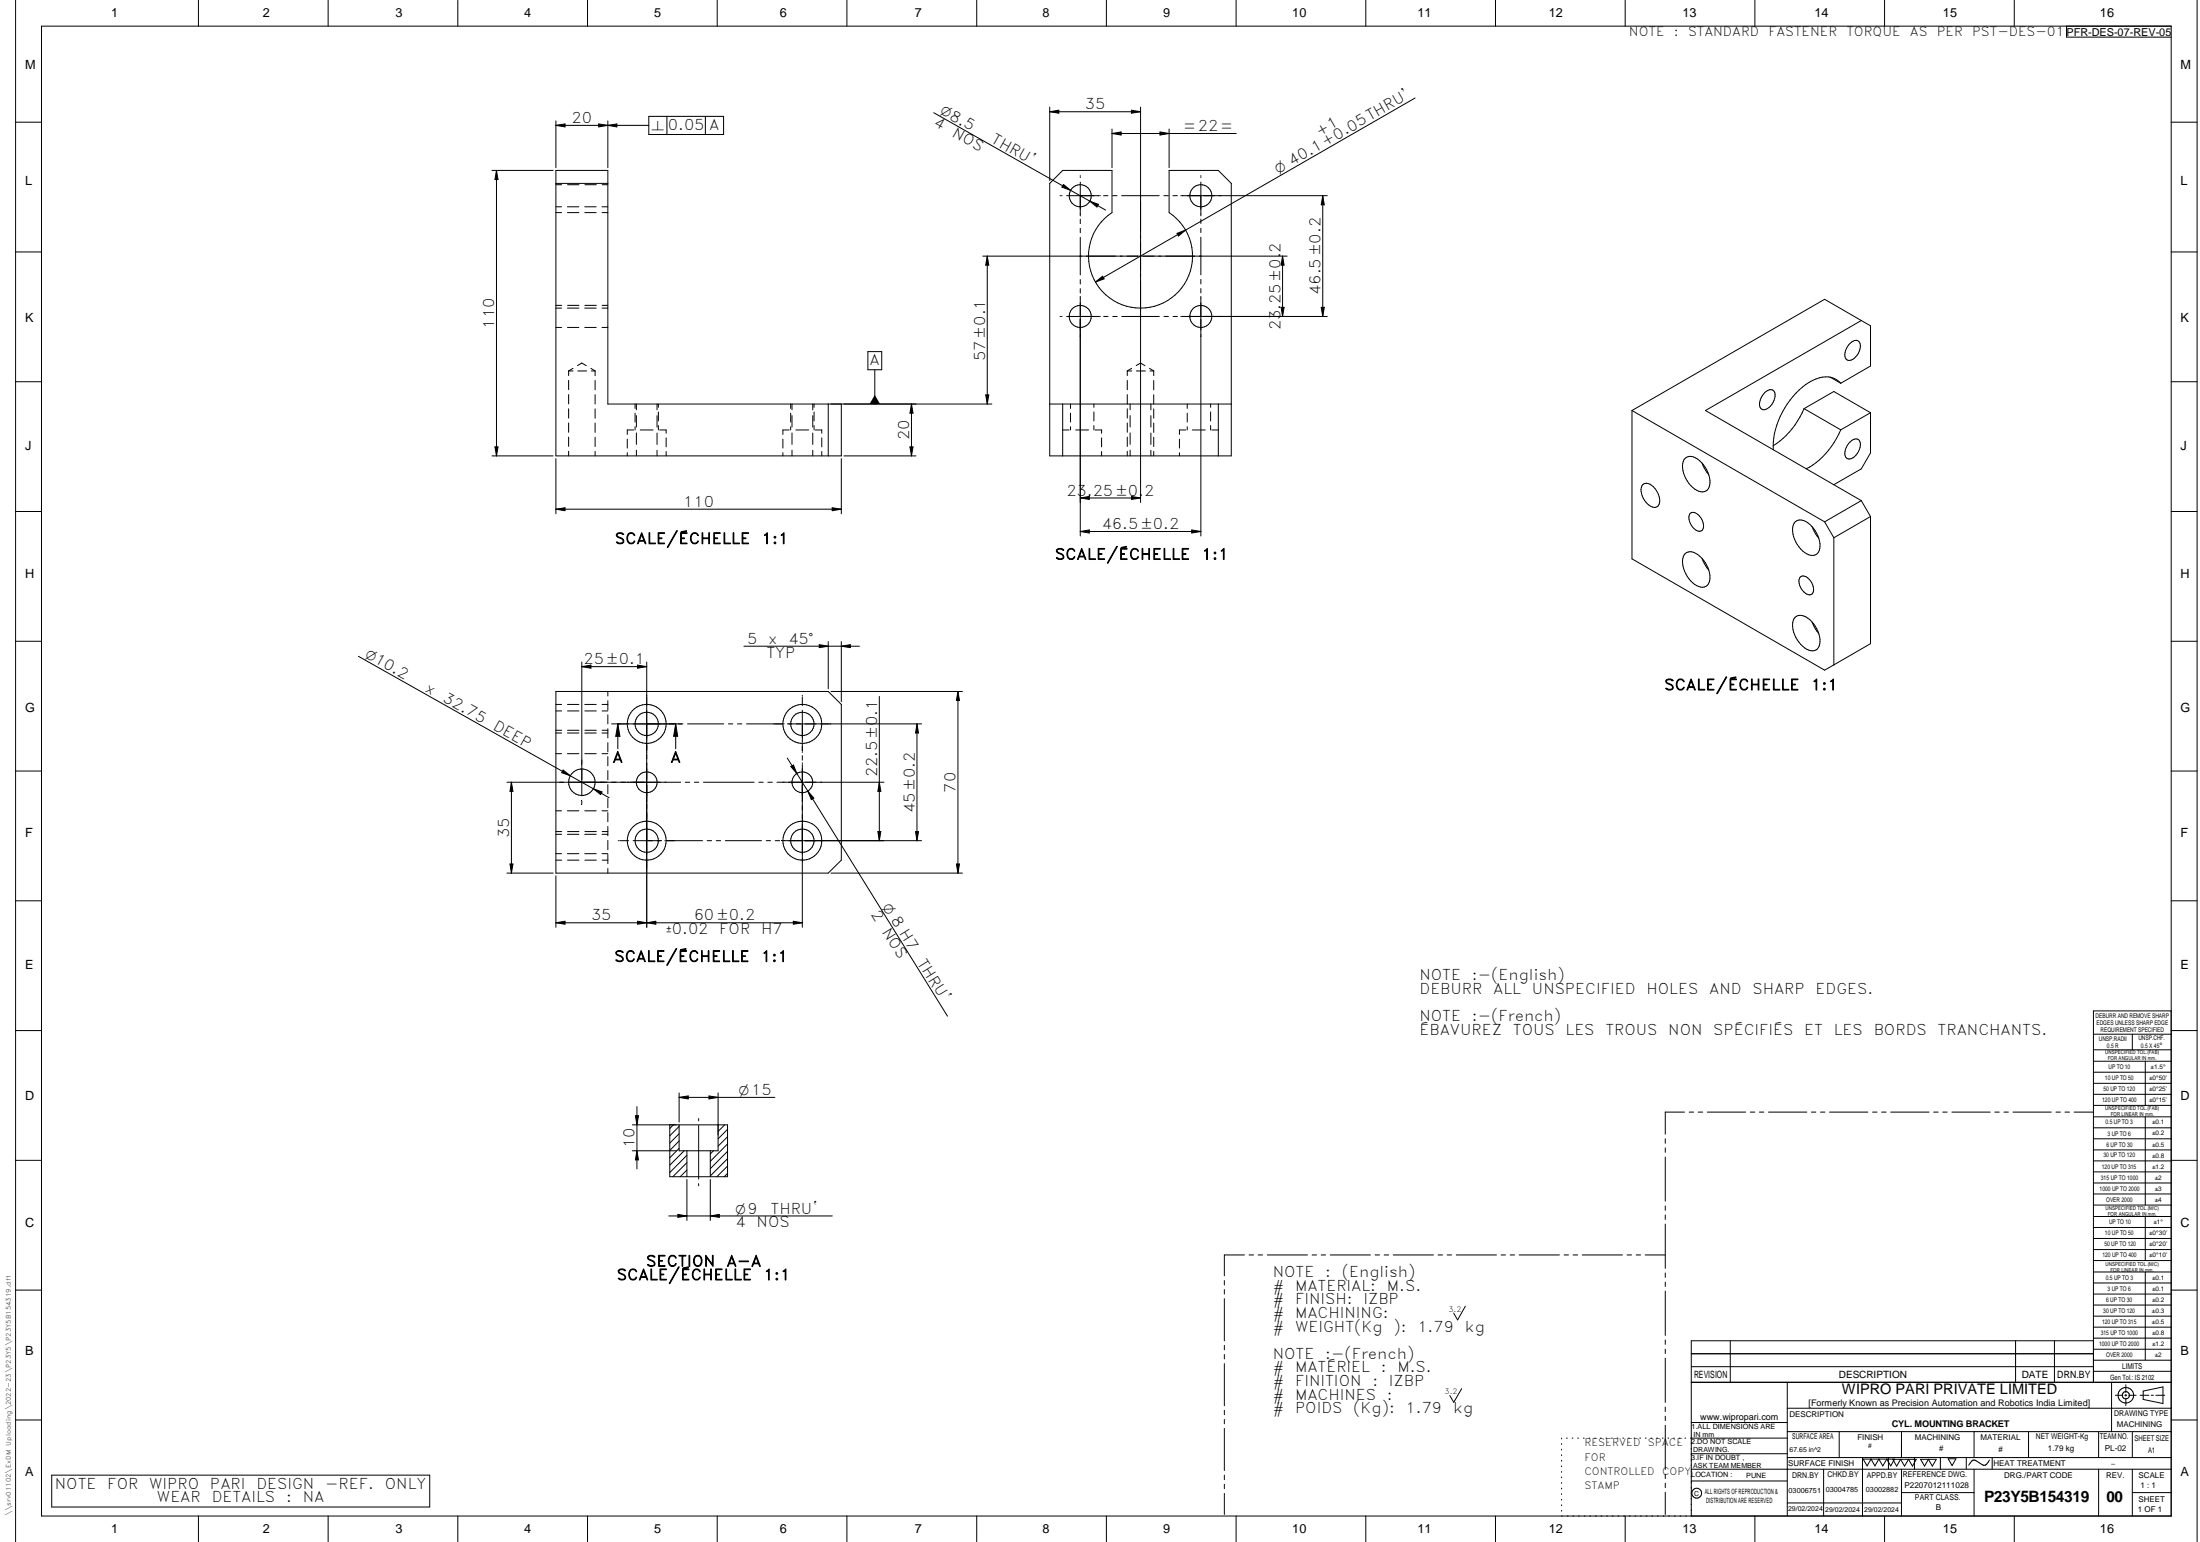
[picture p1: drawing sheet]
<svg xmlns="http://www.w3.org/2000/svg" width="848mm" height="594mm" viewBox="0 0 848 594" stroke-linecap="round" stroke-linejoin="round" font-family="sans-serif">
<g fill="none" stroke="#000" stroke-width=".39">
<path d="M6 .1v593.9M16 10.1h821v574h-821zM76.5 .1v10M126.5 .1v10M176.5 .1v10M226.5 .1v10M276.5 .1v10M326.5 .1v10M376.5 .1v10M426.5 .1v10M476.5 .1v10M526.5 .1v10"/>
<path d="M576.5 .1v10M626.5 .1v10M676.5 .1v10M726.5 .1v10M776.5 .1v10M796.6 10.1v4.2h40.4M847 .1v593.9M545.5 37.8l-88.5 50.8M6 47.1h10M214.3 46.6v18M214.3 48.3l3.5-.5v1.1zM214.3 48.3h35.8"/>
<path d="M230.8 47.8l3.5 .5-3.5 .6zM234.3 48.3l3.5-.5v1.1zM234.3 46.6v18M250.1 44.8h28.8v7h-28.8zM257.1 44.8v7M271.9 44.8v7M360 43.4l52.7 29.9M404.7 41.3v28.3M404.7 43.1h35M404.7 43.1l3.5-.6v1.1zM428.7 51.4l3.5-.6v1.2zM428.7 51.4h47.8"/>
<path d="M428.7 49.7v14.9M436.2 42.5l3.5 .6-3.5 .5zM439.7 41.3v152.3M447.2 50.8l3.5 .6-3.5 .6zM450.7 49.7v14.9M837 47.1h10M189.7 65.7h23.5M191.4 65.7v109.9M191.4 65.7l.6 3.5h-1.2zM214.3 71.2h2.2M214.3 79.7h2.2M214.3 70.7h20"/>
<path d="M218.7 79.7h4.4M218.8 71.2h4.4M225.4 79.7h4.4M225.5 71.2h4.4M232.1 79.7h2.2M232.1 71.2h2.2M404.7 70.7l5-5h19v16.2a20 20 0 0 0-4.1 29.9 20 20 0 0 0 30.2 0 20 20 0 0 0-4.1-29.9v-16.2h18.9l5 5v104.9h-69.9zM408.6 75.4h.3M409.2 75.4h.2M410 71.1l2.7 2.2-3.3-1.2zM411.2 75.4h12.4M412.7 73.3l13.5 7.6"/>
<path d="M416.4 70.1v12.6M416.4 67.6v.3M416.4 68.2v.2M420.1 77.5l3.4 1.2-.6 1.1zM423.9 75.4h.3M425.4 75.4h1.7M428.9 75.4h1.7M432.4 75.4h14.5M448.6 75.4h1.8M452.2 75.4h1.7M455.2 75.4h.2M462.9 70.1v12.5"/>
<path d="M462.9 67.6v.3M462.9 68.2v.2M509.9 75.4l.6 3.5h-1.2zM509.9 75.4v46.5M511.6 75.4h-55.9M6 97.1h10M214.3 81.9h2.2M218.7 81.9h4.4M225.4 81.9h4.4M232.1 81.9h2.2M378.8 98.7h117.4M380.6 98.7l.6 3.5h-1.2z"/>
<path d="M380.6 98.7v57M416.4 82.9v.3M416.4 84.5v1.6M416.4 88v1.7M416.4 91.4v14.5M453.7 89.9l3.3-1.3-2.7 2.3zM457 88.6l-34.7 20.1M462.9 82.9v.3M462.9 84.4v1.7M462.9 87.9v1.7M462.9 91.4v14.5M494.4 98.7v23.2"/>
<path d="M494.4 98.7l.6 3.5h-1.1zM837 97.1h10M214.3 117.6h2.2M214.3 118.7h2.2M218.7 118.7h4.4M218.8 117.6h4.4M225.4 118.7h4.4M225.5 117.6h4.4M232.1 118.7h2.2M232.1 117.6h2.2M416.4 114.2v.2M416.4 114.7v91.8"/>
<path d="M416.4 107.7v1.7M416.4 111.2v1.7M422.3 108.7l2.7-2.3 .6 1zM462.9 114.2v.2M462.9 107.7v1.7M462.9 111.2v1.7M462.9 114.7v91.8M493.9 118.4h1.1l-.6 3.5zM509.3 118.4h1.2l-.6 3.5zM214.3 126.2h2.2M218.7 126.2h4.4M225.4 126.2h4.4"/>
<path d="M232.1 126.2h2.2M334.6 135.5h5.3v7h-5.3zM408.6 121.9h.3M409.2 121.9h.2M411.2 121.9h12.5M423.9 121.9h.3M425.5 121.9h1.6M429 121.9h1.7M432.4 121.9h14.5M448.7 121.9h1.7M452.2 121.9h1.7M455.2 121.9h.2"/>
<path d="M511.6 121.9h-55.9M713.2 132.3l.6-.5a1.96 1.96 0 0 1 2.5-.5 1.96 1.96 0 0 1 .8 2.4 5.5 5.5 0 0 1-4.6 5.2 2.2 2.2 0 0 1-1.3-3l.9-2.3zM717.5 123.5l-60.1 34.7 60.1 34.7M717.5 123.5l-14.1-8.2-74.3 42.9M717.5 123.5l3.6 2v15.5l-11.5 6.7M6 147.1h10M219.2 142.9v1.8M219.2 146.6v3.6M219.2 152v3.6M219.2 157.5v3.6M219.2 142.9h1.7M220.9 141.9l-1.7 1"/>
<path d="M222.6 140.8l1.7-.9 1.7 1M222.7 142.9h3.4M227.8 141.9l1.6 1M228 142.9h1.4M229.4 142.9v1.8M229.4 146.6v3.6M229.4 152.1v3.6M229.4 157.5v3.6M244.8 155.7v1.7M244.8 159.2v3.4M245.3 155.7v2.2M253.3 155.7v2.2"/>
<path d="M253.8 155.7v1.2M253.8 158.7v3.5M304.8 155.7v1.7M304.8 159.2v3.4M305.3 155.7v2.2M313.3 155.7v2.2M313.8 155.7v1.2M313.8 158.7v3.5M319.3 155.7v19.9M324.3 155.7v19.9h-110v-109.9h20v90h148.1M337.2 142.5v13.2M351.4 155.7l.6 3.5h-1.2z"/>
<path d="M351.4 155.7v19.9M380 152.1h1.2l-.6 3.6zM404.7 155.7h69.9M409.7 155.7v19.9M412.7 155.7v1.7M412.7 159.2v3.4M421.7 155.7v1.2M421.7 158.7v3.5M434.6 142.9h1.7M434.6 142.9v1.8M434.6 146.6v3.6M434.6 152v3.6"/>
<path d="M434.6 157.5v3.6M435.7 155.7v2.2M436.2 141.9l-1.6 1M438 140.8l1.7-.9 1.7 1M438.1 142.9h3.4M443.1 141.9l1.7 1M443.3 142.9h1.5M443.7 155.7v2.2M444.8 142.9v1.8M444.8 146.6v3.6M444.8 152.1v3.6M444.8 157.5v3.6"/>
<path d="M457.7 155.7v1.7M457.7 159.2v3.4M466.7 155.7v1.2M466.7 158.7v3.5M469.6 155.7v19.9M629.1 158.2l74.3 42.8M629.1 158.2v57.1l74.3 42.9 3.5-2M680.3 151.3l.6-.6a1.98 1.98 0 0 1 2.5-.4 1.98 1.98 0 0 1 .9 2.4 5.6 5.6 0 0 1-4.7 5.2 2.48 2.48 0 0 1-1-3.8zM695.5 157.4a31.1 31.1 0 0 1-11.9 14.3M695.5 157.4l11.4-6.6 14.2 8.2M695.5 157.4l14.1 8.2M705.5 145.3l4.1 2.4"/>
<path d="M709.6 147.7a8.5 8.5 0 0 0-10.8-1.1 30.7 30.7 0 0 0-15.2 26.7M721.1 159l-11.5 6.6M721.1 159v15.5l-3.6 6.1-10.6 6.1M837 147.1h10M189.7 175.6h23.5M190.8 172.2h1.2l-.6 3.4zM214.3 176.7v21.3M219.2 162.9v3.6M219.2 168.4v3.6M219.2 173.9v1.7M229.4 163v3.6M229.4 168.4v3.6"/>
<path d="M229.4 173.9v1.7M241.8 169.2v3.4M241.8 174.4v1.2M244.3 165.7h-2.5v1.7M244.8 164.4v1.3M245.3 160.1v4.4M245.3 166.8v4.4M245.3 173.4v2.2M246.8 165.7h5M253.3 160.1v4.4M253.3 166.8v4.4M253.3 173.5v2.1"/>
<path d="M253.8 164v1.7M254.3 165.7h2.5v1.2M256.8 168.7v3.5M256.8 173.9v1.7M301.8 169.2v3.4M301.8 174.4v1.2M304.2 165.7h-2.4v1.7M304.8 164.4v1.3M305.3 160.1v4.4M305.3 166.8v4.4M305.3 173.4v2.2M306.8 165.7h4.9"/>
<path d="M313.3 160.1v4.4M313.3 166.8v4.4M313.3 173.5v2.1M313.8 164v1.7M314.3 165.7h2.5v1.2M316.8 168.7v3.5M316.8 173.9v1.7M324.3 176.7v21.3M325.3 175.6h27.8M350.8 172.2h1.2l-.6 3.4zM409.7 165.7h2.4M412.7 164.4v1.3"/>
<path d="M414.7 165.7h4.9M421.7 164v1.7M422.1 165.7h2.5v1.2M424.6 168.7v3.5M424.6 173.9v1.7M434.6 162.9v3.6M434.6 168.4v3.6M434.6 173.9v1.7M435.7 160.1v4.4M435.7 166.8v4.4M435.7 173.4v2.2M443.7 160.1v4.4"/>
<path d="M443.7 166.8v4.4M443.7 173.5v2.1M444.8 163v3.6M444.8 168.4v3.6M444.8 173.9v1.7M454.7 169.2v3.4M454.7 174.4v1.2M457.1 165.7h-2.4v1.7M457.7 164.4v1.3M459.7 165.7h4.9M466.7 164v1.7M467.1 165.7h2.5"/>
<path d="M649.6 176.6a4.2 4.2 0 0 1 5.6 .9 9.9 9.9 0 0 1 3.4 10.8 3.5 3.5 0 0 1-5.3 .1 10.8 10.8 0 0 1-4.4-10.6zM656.2 178.5l1.3 2.7 1.2 1.6M709.6 165.6a29.6 29.6 0 0 1-13.3 15M713.2 170.3l.6-.5a1.96 1.96 0 0 1 2.5-.5 1.96 1.96 0 0 1 .8 2.4 5.5 5.5 0 0 1-4.6 5.1 2.52 2.52 0 0 1-1.1-3.7l.7-1.5zM6 197.1h10M214.3 196.2l3.5-.6v1.2zM214.3 196.2h110M320.8 195.6l3.5 .6-3.5 .6zM416.4 191.9h23.3M416.4 191.9l3.5-.6v1.1zM436.2 191.3l3.5 .6-3.5 .5zM633.2 186.8a3.3 3.3 0 0 1 4.8 1.4 6.1 6.1 0 0 1 1.2 6.7 2.79 2.79 0 0 1-4.2-.8 6.3 6.3 0 0 1-1.8-7.3z"/>
<path d="M651.5 197.9a2.81 2.81 0 0 1 4.1 1.5 4.2 4.2 0 0 1 .5 5 3.2 3.2 0 0 1-4.1-2l-.7-1.5-.3-1.4zM717.5 192.9l3.6 6.1M717.5 192.9l-14.1 8.1M721.1 199v49l-14.2 8.2M721.1 199l-14.2 8.2M837 197.1h10M416.4 204.8h46.5M416.4 204.8l3.5-.6v1.2zM459.4 204.2l3.5 .6-3.5 .6zM649.6 213.3a4.1 4.1 0 0 1 5.6 1 9.8 9.8 0 0 1 3.4 10.7 3.4 3.4 0 0 1-5.3 .2 10.8 10.8 0 0 1-4.4-10.7zM656.2 215.2l1.3 2.7 1.2 1.6M692 201a4.2 4.2 0 0 1 5.7 1.1 9.9 9.9 0 0 1 3.3 10.6 3.5 3.5 0 0 1-5.3 .2 10.8 10.8 0 0 1-4.4-10.6z"/>
<path d="M698.6 202.9l1.3 2.8 1.2 1.6M703.4 201l3.5 6.2M706.9 207.2v49M692 237.8a4.2 4.2 0 0 1 5.7 1 10 10 0 0 1 3.3 10.7 3.5 3.5 0 0 1-5.3 .1 10.8 10.8 0 0 1-4.4-10.6zM693.9 222.4a2.83 2.83 0 0 1 4.1 1.5 4.2 4.2 0 0 1 .5 5 3.2 3.2 0 0 1-4.1-2l-.7-1.5-.2-1.4zM698.6 239.7l.8 1.9 1.7 2.4M6 247.1h10M138.2 252.9l81.6 46M224.3 256.8l3.5-.6v1.2zM224.3 256.8h25M224.3 255.1v51.5M245.8 256.2l3.5 .6-3.5 .6z"/>
<path d="M249.3 255.1v102.2M286.8 249h44.5M315.8 248.4l3.5 .6-3.5 .5zM319.3 247.2v18.1M324.3 247.2v23.1M324.3 249l3.5-.6v1.1zM837 247.1h10M214.3 273.9h2.2M214.3 266.4h105l5 5v60l-5 5h-105zM214.3 271.4h2.2M218.7 271.4h4.4M218.8 273.9h4.4"/>
<path d="M225.4 271.4h4.4M225.5 273.9h4.4M232.1 271.4h2.2M232.1 273.9h2.2M234.3 266.4v1.7M234.3 270v3.5M234.3 275.4v3.5M238.2 278.9v9.6M238.2 278.9l.8 4.8h-1.6zM260.5 278.9v9.6M260.5 278.9l.7 4.8h-1.5zM263.3 278.9h-27.5"/>
<path d="M265 278.9h14M280.8 278.9h1.7M284.3 278.9h1.7M287.8 278.9h14M302.2 278.9h.1M303.5 278.9h51.8M309.3 267.9v.2M309.3 268.5v2.9M309.3 271.7v.2M309.3 273.6v12.4M320.3 266.4h50.7M339 268.3v55.6"/>
<path d="M353.5 278.9l.6 3.5h-1.2zM353.5 278.9v45M369.3 266.4l.6 3.5h-1.2zM369.3 266.4v70M6 297.1h10M214.3 281.3h2.2M214.3 290.4h2.2M214.3 282.4h2.2M217.1 296.7l2.7 2.2-3.3-1.2zM218.7 290.4h4.4M218.7 282.4h4.4M218.8 281.3h4.4"/>
<path d="M219.8 298.9l15 8.4M225.4 290.4h4.4M225.4 282.4h4.4M225.5 281.3h4.4M232.1 290.4h2.2M232.1 282.4h2.2M232.1 281.3h2.2M234.3 280.8v3.5M234.3 286.1v3.6M234.3 291.5v3.6M234.3 296.9v3.5M303.5 292.1l61.8 99.4"/>
<path d="M304.8 295.3l1.1-.6 1.3 3.3zM309.3 286.4v2.9M309.3 289.7v.2M309.3 293.9v.1M309.3 294.3v.1M309.3 291.1v1.8M309.3 294.6v62.7M837 297.1h10M197.1 301.4v35M197.1 301.4l.6 3.5h-1.1zM214.3 312.4h2.2M218.7 312.4h4.4"/>
<path d="M224.3 308.6v1.1M225.4 312.4h4.4M228.7 303.9l3.4 1.2-.6 1zM232.1 312.4h2.2M234.3 302.3v3.5M234.3 307.7v3.5M234.3 313.1v3.5M234.3 318.4v3.6M262.4 301.4h-67M264.2 301.4h1.7M267.7 301.4h1.7M271.2 301.4h19.5"/>
<path d="M292.5 301.4h1.7M296 301.4h1.7M299.5 301.4h41.2M311.4 304.8l2.3 2.7-.9 .6zM339 301.4l.6 3.5h-1.2zM195.4 336.4h17.8M196.6 332.9h1.1l-.6 3.5zM214.3 331.4h2.2M214.3 320.4h2.2M214.3 337.4v19.9M214.3 321.4h2.2M214.3 328.9h2.2"/>
<path d="M218.7 321.4h4.4M218.7 328.9h4.4M218.8 331.4h4.4M218.8 320.4h4.4M225.4 321.4h4.4M225.4 328.9h4.4M225.5 331.4h4.4M225.5 320.4h4.4M232.1 321.4h2.2M232.1 328.9h2.2M232.1 331.4h2.2M232.1 320.4h2.2"/>
<path d="M234.3 323.8v3.6M234.3 329.2v3.5M234.3 334.6v1.8M238.3 323.9h.2M238.9 323.9h2.9M241.8 323.9a7.5 7.5 0 0 0 7.5 7.5 7.5 7.5 0 0 0 7.5-7.5M241.8 323.9a7.5 7.5 0 0 1 7.5-7.5 7.5 7.5 0 0 1 7.5 7.5M242.1 323.9h.2M244.1 323.9h11M256.3 323.9h.2M256.8 323.9h14M272.6 323.9h1.7"/>
<path d="M276.1 323.9h1.7M279.6 323.9h13.9M295.4 323.9h1.7M298.8 323.9h1.8M301.5 323.9h.7M320.3 336.4h50.7M338.4 320.4h1.2l-.6 3.5zM352.9 320.4h1.2l-.6 3.5zM355.3 323.9h-53M368.7 332.9h1.2l-.6 3.5zM6 347h10M214.3 355.5l3.5-.6v1.2z"/>
<path d="M214.3 355.5h95M245.8 354.9l3.5 .6-3.5 .6zM249.3 355.5l3.5-.6v1.2zM305.8 354.9l3.5 .6-3.5 .6zM837 347h10M6 397h10M807 398.4h30M822 398.4v6.1M837 397h10M837 389.5h-30v143.1M807 404.5h30M807 408.9h30"/>
<path d="M807 413.1h30M807 417.4h30M827 408.9v17M243.8 433.4h36.7v19.9h-22.3v-19.9M244.9 429.9h1.2l-.6 3.5zM245.5 426.3v24M259.6 433.4l-1.4 1.4M261.8 436.8l-3.6 3.6M261.8 439.6l-3.6 3.6M261.8 434l-3.6 3.6M261.8 422.8l3.5-.6v1.2zM261.8 421v11.3"/>
<path d="M261.8 422.8h36.9M269.3 431v.8M269.3 433.6v20.6M273.3 422.2l3.5 .6-3.5 .6zM276.8 421v22.4h-15v-10M279.4 433.4l-2.6 2.5M280.5 435.1l-3.7 3.6M280.5 437.9l-3.7 3.7M641.9 438.7v1.8M649.4 428.5h-7.5v8.5M651.2 428.5h1.7M654.6 428.5h1.8"/>
<path d="M658.2 428.5h14.7M674.7 428.5h1.7M678.2 428.5h1.7M681.7 428.5h14.8M698.3 428.5h1.7M701.8 428.5h1.7M705.3 428.5h14.7M721.9 428.5h1.7M725.3 428.5h1.8M728.9 428.5h14.7M745.4 428.5h1.7M748.9 428.5h1.7"/>
<path d="M752.4 428.5h14.8M769 428.5h1.7M772.5 428.5h1.7M776 428.5h14.7M792.6 428.5h1.7M796 428.5h1.8M799.5 428.5h7.4M807 421.6h30M807 425.9h30M807 430.3h30M807 434.5h30M807 438.7h30"/>
<path d="M827 430.3v34M6 447h10M243.8 443.4h17M245.5 443.4l.6 3.5h-1.2zM261.8 442.4l-3.6 3.7M263.7 443.4l-5.5 5.5M264.8 450.8l-2.6 2.5M264.8 447.9l-5.4 5.4M264.8 445.1l-6.6 6.6M264.8 443.4v9.9M264.8 454.4v15.8M269.3 456v.9"/>
<path d="M273.8 443.4v9.9M273.8 454.4v15.8M275 443.4l-1.2 1.2M280.5 452.1l-1.3 1.2M280.5 440.7l-6.7 6.7M280.5 443.6l-6.7 6.7M280.5 446.4l-6.7 6.7M280.5 449.2l-4.1 4.1M641.9 442.3v1.6M641.9 445.8v17M807 443h30M807 447.3h30"/>
<path d="M807 451.5h30M807 455.8h30M807 460h30M837 447h10M257.8 468.5h63M261.3 467.9l3.5 .6-3.5 .5zM273.8 468.5l3.5-.6v1.1zM641.9 464.6v1.7M641.9 468.1v1.7M641.9 471.6v17.1M807 464.3h30M807 468.7h30"/>
<path d="M807 472.9h30M807 477.1h30M827 468.7v16.9M6 497h10M472 493.4v1.6M472 496.8v1.8M479.7 483.5h-7.7v8M481.5 483.5h1.7M485 483.5h1.7M488.5 483.5h15.5M505.8 483.5h1.7M509.3 483.5h1.7"/>
<path d="M512.8 483.5h15.5M530.1 483.5h1.7M533.6 483.5h1.7M537.1 483.5h15.5M554.4 483.5h1.7M557.9 483.5h1.7M561.4 483.5h15.5M578.7 483.5h1.6M582.2 483.5h1.7M585.6 483.5h15.5M603 483.5h1.6M606.4 483.5h1.8"/>
<path d="M609.9 483.5h15.5M627.2 483.5h1.7M630.7 483.5h1.7M634.2 483.5h7.7M641.9 490.4v1.7M641.9 493.9v1.7M641.9 497.4v17.1M807 481.4h30M807 485.6h30M807 490.1h30M807 494.3h30M807 498.6h30"/>
<path d="M827 490.1v33.9M837 497h10M472 500.3v16.3M472 518.3v1.8M564.9 503.2l-3 5.3-1.5-2.6M641.9 516.3v1.6M641.9 519.8v1.7M667 516.6v16M777 516.6v16M792 516.6v16M807 502.8h30M807 507.1h30"/>
<path d="M807 511.3h30M807 515.5h30M807 519.8h30M807 516.6h-155v67.5M472 521.8v1.7M472 525.4v16.2M563.5 535l-3.1 5.3-1.5-2.7M641.9 523.2v17.1M652 532.6h185M652 521.5h155M652 526.5h155M689 532.6v51.5"/>
<path d="M807 524h30M807 528.3h30M814 532.6v19M815.5 537.5h2.8M819.1 537.5h.7M819.5 533.5v2.9M819.5 537.2v.7M819.5 538.7v2.8M820.6 537.5h2.9M825 537.5h3.4M826.2 535.9l7.6-1.6v6.4l-7.6-1.5zM829.3 537.5h.8"/>
<path d="M831 537.5h3.5M6 547.1h10M472 543.3v1.7M472 546.9v1.7M472 550.3v16.2M602 554.1v.3M602 556.2v.3M602 558.3v.3M603.8 554.1h.4M606 554.1h.3M608.2 554.1h.3M610.4 554.1h.3"/>
<path d="M612.6 554.1h.3M614.7 554.1h.3M616.9 554.1h.3M619.1 554.1h.3M621.2 554.1h.3M623.4 554.1h.3M625.6 554.1h.3M627.8 554.1h.3M629.9 554.1h.4M632.1 554.1h.3M634.3 554.1h.3M636.5 554.1h.3"/>
<path d="M638.6 554.1h.3M640.8 554.1h.3M641.9 542.1v1.7M641.9 545.6v1.7M641.9 549.1v17M643 554.1h.3M645.2 554.1h.3M647.3 554.1h.4M649.5 554.1h.3M652 548h37M689 554.1h-37.3M689 551.6h148"/>
<path d="M709 551.6v10M733 551.6v10M761 551.6v10M782 551.6v10M809 551.6v10M822 551.6v10M837 547.1h10M837 542.5h-148M19.9 568.3h145.8v12.3h-145.8zM472 568.3v1.8M472 571.8v1.7M472 575.4v8.1"/>
<path d="M602 560.5v.3M602 562.6v.3M602 564.8v.3M602 566.9v.3M602 569v.3M602 571.2v.3M602 573.3v.4M602 575.5v.3M602 577.6v.3M602 579.8v.3M641.9 567.9v1.7M641.9 571.4v1.8"/>
<path d="M641.9 574.9v8.6M652 570.6h37M652 566h185M652 560.1h37M689 579h44M689 561.6h148M703 566v18.1M718 561.6v22.5M718.2 562.1h12.1l-1.4 2.7-1.6-2.7-1.5 2.7-1.5-2.7-1.5 2.7-1.5-2.7-1.5 2.7zM728 561.6v4.4M729.7 562.2h9l-1.5 2.7-1.5-2.7-1.5 2.7-1.5-2.7-1.6 2.7zM733 575.1h28"/>
<path d="M733 566v18.1M738 561.6v4.4M740.4 562.2h6l-1.5 2.7-1.5-2.7-1.5 2.7zM748 561.6v4.4M751 562h3l-1.5 2.6zM758 561.6v4.4M761 566v18.1M766.9 562.5l-1 1.5a1.2 1.2 0 0 1-1.8 .3l-1.2-.8a2.12 2.12 0 0 0-2.5-.8l-1.5 1.8M768 561.6v4.4M809 566v18.1M822 566v18.1M822 575.1h15"/>
<path d="M76.5 584.1v9.9M126.5 584.1v9.9M176.5 584.1v9.9M226.5 584.1v9.9M276.5 584.1v9.9M326.5 584.1v9.9M376.5 584.1v9.9M426.5 584.1v9.9M476.5 584.1v9.9M526.5 584.1v9.9M576.5 584.1v9.9M602 581.9v.3"/>
<path d="M626.5 584.1v9.9M676.5 584.1v9.9M726.5 584.1v9.9M776.5 584.1v9.9"/>
<circle cx="416.4" cy="75.4" r="4.3"/>
<circle cx="462.9" cy="75.4" r="4.3"/>
<circle cx="416.4" cy="121.9" r="4.2"/>
<circle cx="462.9" cy="121.9" r="4.3"/>
<circle cx="249.3" cy="278.9" r="4.5"/>
<circle cx="249.3" cy="278.9" r="7.5"/>
<circle cx="309.3" cy="278.9" r="7.5"/>
<circle cx="309.3" cy="278.9" r="4.5"/>
<circle cx="224.3" cy="301.4" r="5.1"/>
<circle cx="249.3" cy="301.4" r="4"/>
<circle cx="309.3" cy="301.4" r="4"/>
<circle cx="249.3" cy="323.9" r="4.5"/>
<circle cx="309.3" cy="323.9" r="7.5"/>
<circle cx="309.3" cy="323.9" r="4.5"/>
<circle cx="819.5" cy="537.5" r="1.38"/>
<circle cx="819.5" cy="537.5" r="3"/>
<circle cx="654.1" cy="575.3" r="1.9"/>
</g>
<g fill="#000">
<path d="M214.3 48.3l3.5-.5v1.1zM230.8 47.8l3.5 .5-3.5 .6zM234.3 48.3l3.5-.5v1.1zM404.7 43.1l3.5-.6v1.1zM428.7 51.4l3.5-.6v1.2zM436.2 42.5l3.5 .6-3.5 .5zM447.2 50.8l3.5 .6-3.5 .6zM191.4 65.7l.6 3.5h-1.2zM410 71.1l2.7 2.2-3.3-1.2zM420.1 77.5l3.4 1.2-.6 1.1zM509.9 75.4l.6 3.5h-1.2zM453.7 89.9l3.3-1.3-2.7 2.3z"/>
<path d="M380.6 98.7l.6 3.5h-1.2zM422.3 108.7l2.7-2.3 .6 1zM493.9 118.4h1.1l-.6 3.5zM494.4 98.7l.6 3.5h-1.1zM509.3 118.4h1.2l-.6 3.5zM337.2 152.1l2.1 3.6h-4.1zM351.4 155.7l.6 3.5h-1.2zM380 152.1h1.2l-.6 3.6zM190.8 172.2h1.2l-.6 3.4zM350.8 172.2h1.2l-.6 3.4zM214.3 196.2l3.5-.6v1.2zM320.8 195.6l3.5 .6-3.5 .6z"/>
<path d="M416.4 191.9l3.5-.6v1.1zM436.2 191.3l3.5 .6-3.5 .5zM416.4 204.8l3.5-.6v1.2zM459.4 204.2l3.5 .6-3.5 .6zM224.3 256.8l3.5-.6v1.2zM245.8 256.2l3.5 .6-3.5 .6zM315.8 248.4l3.5 .6-3.5 .5zM324.3 249l3.5-.6v1.1zM369.3 266.4l.6 3.5h-1.2zM217.1 296.7l2.7 2.2-3.3-1.2zM238.2 278.9l.8 4.8h-1.6zM260.5 278.9l.7 4.8h-1.5z"/>
<path d="M304.8 295.3l1.1-.6 1.3 3.3zM353.5 278.9l.6 3.5h-1.2zM197.1 301.4l.6 3.5h-1.1zM228.7 303.9l3.4 1.2-.6 1zM311.4 304.8l2.3 2.7-.9 .6zM339 301.4l.6 3.5h-1.2zM196.6 332.9h1.1l-.6 3.5zM338.4 320.4h1.2l-.6 3.5zM352.9 320.4h1.2l-.6 3.5zM368.7 332.9h1.2l-.6 3.5zM214.3 355.5l3.5-.6v1.2zM245.8 354.9l3.5 .6-3.5 .6z"/>
<path d="M249.3 355.5l3.5-.6v1.2zM305.8 354.9l3.5 .6-3.5 .6zM244.9 429.9h1.2l-.6 3.5zM261.8 422.8l3.5-.6v1.2zM273.3 422.2l3.5 .6-3.5 .6zM245.5 443.4l.6 3.5h-1.2zM261.3 467.9l3.5 .6-3.5 .5zM273.8 468.5l3.5-.6v1.1z"/>
</g>
<text font-size="6" x="764.8" y="578.7">P23Y5B154319</text>
<text font-size="5.9" x="812" y="578.7">00</text>
<g font-size="5.7">
<text x="220.3" y="47.5">20</text>
<text x="418.2" y="42.2">35</text>
<text x="257.5" y="50.1">0.05 A</text>
<text x="359.6" y="48.3" transform="rotate(29 359.6 48.3)">4</text>
<text x="366.7" y="52.3" transform="rotate(29 366.7 52.3)">NOS</text>
<text x="456.1" y="50.5">=22=</text>
<text x="508.6" y="52.7" transform="rotate(-30 508.6 52.7)">+1</text>
<text x="381.8" y="54.8" transform="rotate(29 381.8 54.8)">THRU`</text>
<text x="509" y="113.6" transform="rotate(-90 509 113.6)">46.5±0.2</text>
<text x="190.5" y="126.6" transform="rotate(-90 190.5 126.6)">110</text>
<text x="493.6" y="127.3" transform="rotate(-90 493.6 127.3)">23.25±0.2</text>
<text x="335.2" y="140.7">A</text>
<text x="379.7" y="139" transform="rotate(-90 379.7 139)">57±0.1</text>
<text x="350.5" y="169.6" transform="rotate(-90 350.5 169.6)">20</text>
<text x="411.1" y="191">23.25±0.2</text>
<text x="263.4" y="195.3">110</text>
<text x="424.7" y="203.9">46.5±0.2</text>
<text x="237" y="209.5">SCALE/ÉCHELLE</text>
<text x="293.6" y="209.5">1:1</text>
<text x="406.7" y="215.6">SCALE/ÉCHELLE</text>
<text x="463.2" y="215.6">1:1</text>
<text x="288" y="248.1">5</text>
<text x="296.1" y="248.1">x</text>
<text x="303.9" y="248.1">45°</text>
<text x="224.9" y="255.9">25±0.1</text>
<text x="295.4" y="253.3">TYP</text>
<text x="163.5" y="266.1" transform="rotate(29 163.5 266.1)">x</text>
<text x="170.3" y="269.9" transform="rotate(29 170.3 269.9)">32.75</text>
<text x="641.6" y="265.9">SCALE/ÉCHELLE</text>
<text x="698.1" y="265.9">1:1</text>
<text x="189.7" y="280.8" transform="rotate(29 189.7 280.8)">DEEP</text>
<text x="236.1" y="293.8">A</text>
<text x="258.4" y="293.8">A</text>
<text x="338.1" y="299.5" transform="rotate(-90 338.1 299.5)">22.5±0.1</text>
<text x="368.4" y="305.4" transform="rotate(-90 368.4 305.4)">70</text>
<text x="352.6" y="313.3" transform="rotate(-90 352.6 313.3)">45±0.2</text>
<text x="196.3" y="322.8" transform="rotate(-90 196.3 322.8)">35</text>
<text x="335.6" y="352" transform="rotate(58 335.6 352)">2</text>
<text x="227.8" y="354.6">35</text>
<text x="267.4" y="354.6">60±0.2</text>
<text x="277.3" y="359.9">FOR</text>
<text x="293.4" y="359.9">H7</text>
<text x="339.9" y="358.9" transform="rotate(58 339.9 358.9)">NOS</text>
<text x="236.8" y="370.5">SCALE/ÉCHELLE</text>
<text x="293.3" y="370.5">1:1</text>
<text x="353.4" y="370.8" transform="rotate(58 353.4 370.8)">THRU`</text>
<text x="547.2" y="377.7">NOTE</text>
<text x="567.4" y="377.7">:-(English)</text>
<text x="547.2" y="382.9">DEBURR</text>
<text x="575.6" y="382.9">ALL</text>
<text x="590.5" y="382.9">UNSPECIFIED</text>
<text x="634.7" y="382.9">HOLES</text>
<text x="658.8" y="382.9">AND</text>
<text x="675.5" y="382.9">SHARP</text>
<text x="699.9" y="382.9">EDGES.</text>
<text x="547.2" y="393.4">NOTE</text>
<text x="567.4" y="393.4">:-(French)</text>
<text x="547.2" y="398.7">ÉBAVUREZ</text>
<text x="583.2" y="398.7">TOUS</text>
<text x="603.5" y="398.7">LES</text>
<text x="618.9" y="398.7">TROUS</text>
<text x="643.1" y="398.7">NON</text>
<text x="660.5" y="398.7">SPÉCIFIÉS</text>
<text x="695.5" y="398.7">ET</text>
<text x="706.9" y="398.7">LES</text>
<text x="722.3" y="398.7">BORDS</text>
<text x="746.9" y="398.7">TRANCHANTS.</text>
<text x="244.6" y="442.3" transform="rotate(-90 244.6 442.3)">10</text>
<text x="297.1" y="467.6">THRU`</text>
<text x="283.5" y="472.8">4</text>
<text x="291.7" y="472.8">NOS</text>
<text x="249" y="487.9">SECTION</text>
<text x="280.1" y="487.9">A-A</text>
<text x="490.6" y="492">NOTE</text>
<text x="510.8" y="492">:</text>
<text x="517.3" y="492">(English)</text>
<text x="237.7" y="493.1">SCALE/ÉCHELLE</text>
<text x="294.3" y="493.1">1:1</text>
<text x="490.6" y="497.2">#</text>
<text x="499.2" y="497.2">MATERIAL:</text>
<text x="534.7" y="497.2">M.S.</text>
<text x="490.6" y="502.5">#</text>
<text x="499.2" y="502.5">FINISH:</text>
<text x="525.6" y="502.5">IZBP</text>
<text x="490.6" y="507.7">#</text>
<text x="499.2" y="507.7">MACHINING:</text>
<text x="490.6" y="513">#</text>
<text x="499.2" y="513">WEIGHT(Kg</text>
<text x="537.2" y="513">):</text>
<text x="546.4" y="513">1.79</text>
<text x="564.7" y="513">kg</text>
<text x="490.6" y="523.5">NOTE</text>
<text x="510.8" y="523.5">:-(French)</text>
<text x="490.6" y="528.7">#</text>
<text x="490.6" y="534">#</text>
<text x="499.2" y="534">FINITION</text>
<text x="499.2" y="528.7">MATÉRIEL</text>
<text x="529" y="534">:</text>
<text x="532.3" y="528.7">:</text>
<text x="535.4" y="534">IZBP</text>
<text x="538.7" y="528.7">M.S.</text>
<text x="490.6" y="539.2">#</text>
<text x="499.2" y="539.2">MACHINES</text>
<text x="534.7" y="539.2">:</text>
<text x="490.6" y="544.5">#</text>
<text x="499.2" y="544.5">POIDS</text>
<text x="521.7" y="544.5">(Kg):</text>
<text x="541.9" y="544.5">1.79</text>
<text x="560.1" y="544.5">kg</text>
<text x="21.2" y="573.6">NOTE</text>
<text x="41.3" y="573.6">FOR</text>
<text x="57.5" y="573.6">WIPRO</text>
<text x="80.9" y="573.6">PARI</text>
<text x="98.8" y="573.6">DESIGN</text>
<text x="125.4" y="573.6">-REF.</text>
<text x="148.4" y="573.6">ONLY</text>
<text x="60.5" y="578.8">WEAR</text>
<text x="81.6" y="578.8">DETAILS</text>
<text x="110.3" y="578.8">:</text>
<text x="116.7" y="578.8">NA</text>
</g>
<text font-size="5.6" x="710" y="537.1">WIPRO PARI PRIVATE LIMITED</text>
<g font-size="5.4">
<text x="362.2" y="43.7" transform="rotate(29 362.2 43.7)">O8.5</text>
<text x="251.2" y="50.1">n</text>
<text x="492.8" y="67.1" transform="rotate(-30 492.8 67.1)">O 40.1+0.05THRU'</text>
<text x="140.5" y="253.2" transform="rotate(29 140.5 253.2)">O10.2</text>
<text x="340.1" y="349.2" transform="rotate(58 340.1 349.2)">O 8 H7</text>
<text x="256.8" y="359.9">u0.02</text>
<text x="284.9" y="421.9">O15</text>
<text x="283.5" y="467.6">O9</text>
</g>
<g font-size="4.9">
<text x="42.9" y="6.6">1</text>
<text x="101.3" y="6.7">2</text>
<text x="152.5" y="6.7">3</text>
<text x="202.1" y="6.7">4</text>
<text x="252.1" y="6.7">5</text>
<text x="300.6" y="6.7">6</text>
<text x="352.6" y="6.7">7</text>
<text x="401.9" y="6.7">8</text>
<text x="448.4" y="6.7">9</text>
<text x="498.1" y="6.7">10</text>
<text x="546.4" y="6.7">11</text>
<text x="597" y="6.7">12</text>
<text x="648.5" y="6.6">13</text>
<text x="699.4" y="6.6">14</text>
<text x="749" y="6.7">15</text>
<text x="809.5" y="6.6">16</text>
<text x="627.9" y="14.1">NOTE</text>
<text x="645.2" y="14.1">:</text>
<text x="650.7" y="14.1">STANDARD</text>
<text x="681.7" y="14.1">FASTENER</text>
<text x="711.8" y="14.1">TORQUE</text>
<text x="736.3" y="14.1">AS</text>
<text x="746.6" y="14.1">PER</text>
<text x="760.3" y="14.1">PST-DES-01</text>
<text x="9.7" y="26.7">M</text>
<text x="840.6" y="26.7">M</text>
<text x="9.7" y="71.4">L</text>
<text x="840.6" y="71.4">L</text>
<text x="9.7" y="124.2">K</text>
<text x="840.6" y="124.2">K</text>
<text x="9.7" y="173.4">J</text>
<text x="840.6" y="173.4">J</text>
<text x="9.7" y="222.7">H</text>
<text x="840.6" y="222.7">H</text>
<text x="9.7" y="274.3">G</text>
<text x="840.6" y="274.3">G</text>
<text x="9.7" y="322.6">F</text>
<text x="840.6" y="322.6">F</text>
<text x="9.7" y="373.3">E</text>
<text x="840.6" y="373.3">E</text>
<text x="9.7" y="423.8">D</text>
<text x="840.6" y="423.8">D</text>
<text x="9.7" y="472.8">C</text>
<text x="840.6" y="472.8">C</text>
<text x="9.7" y="522.1">B</text>
<text x="840.6" y="522.1">B</text>
<text x="9.7" y="568.7">A</text>
<text x="840.6" y="568.7">A</text>
<text x="42.9" y="590.6">1</text>
<text x="101.3" y="590.7">2</text>
<text x="152.5" y="590.7">3</text>
<text x="202.1" y="590.7">4</text>
<text x="252.1" y="590.7">5</text>
<text x="300.6" y="590.7">6</text>
<text x="352.6" y="590.7">7</text>
<text x="401.9" y="590.7">8</text>
<text x="448.4" y="590.7">9</text>
<text x="498.1" y="590.7">10</text>
<text x="546.4" y="590.7">11</text>
<text x="597" y="590.7">12</text>
<text x="648.5" y="590.6">13</text>
<text x="699.4" y="590.5">14</text>
<text x="749" y="590.7">15</text>
<text x="809.5" y="590.5">16</text>
</g>
<text font-size="4.2" x="796.6" y="13.8">PFR-DES-07-REV-05</text>
<g font-size="3.9">
<text x="653" y="530.9">REVISION</text>
<text x="708.9" y="530.9">DESCRIPTION</text>
<text x="779.4" y="530.9">DATE</text>
<text x="793.1" y="530.9">DRN.BY</text>
<text x="610.8" y="557.1">RESERVED</text>
<text x="635.2" y="557.1">SPACE</text>
<text x="610.8" y="562.7">FOR</text>
<text x="610.8" y="568.3">CONTROLLED</text>
<text x="640.7" y="568.3">COPY</text>
<text x="610.8" y="573.8">STAMP</text>
</g>
<text font-size="3.6" x="729.3" y="549.7">CYL. MOUNTING BRACKET</text>
<g font-size="3.5">
<text x="697.2" y="541.6">[Formerly Known as Precision Automation and Robotics India Limited]</text>
<text x="655.4" y="547.1">www.wipropari.com</text>
</g>
<g font-size="3.1">
<text x="818.1" y="527.3">LIMITS</text>
<text x="815" y="545.5">DRAWING TYPE</text>
<text x="689.8" y="546.1">DESCRIPTION</text>
<text x="816.1" y="549.9">MACHINING</text>
<text x="690.8" y="554.5">SURFACE AREA</text>
<text x="716" y="554.6">FINISH</text>
<text x="738.2" y="554.6">MACHINING</text>
<text x="763.5" y="554.7">MATERIAL</text>
<text x="784.8" y="554.4">NET WEIGHT-Kg</text>
<text x="809.5" y="554.5">TEAM NO.</text>
<text x="822.9" y="555">SHEET SIZE</text>
<text x="747.6" y="559">#</text>
<text x="770.4" y="559.2">#</text>
<text x="789.4" y="559.2">1.79 kg</text>
<text x="811.4" y="559.1">PL-02</text>
<text x="828" y="559.9">A1</text>
<text x="689.3" y="564.8">SURFACE FINISH</text>
<text x="690.8" y="569.3">DRN.BY</text>
<text x="704.4" y="569.2">CHKD.BY</text>
<text x="719.6" y="569.3">APPD.BY</text>
<text x="733.5" y="569.2">REFERENCE DWG.</text>
<text x="768.4" y="564.8">HEAT TREATMENT</text>
<text x="772.6" y="569.5">DRG./PART CODE</text>
<text x="811.9" y="569.3">REV.</text>
<text x="824.4" y="569.4">SCALE</text>
<text x="734.1" y="573.3">P2207012111028</text>
<text x="825.1" y="573.4">1 : 1</text>
<text x="738.2" y="577.8">PART CLASS.</text>
<text x="746.2" y="581.8">B</text>
<text x="824.4" y="578.5">SHEET</text>
<text x="824.1" y="582.4">1 OF 1</text>
</g>
<text font-size="3" x="832.4" y="403.9">°</text>
<g font-size="2.8">
<text x="558.3" y="505.4">3.2</text>
<text x="813.4" y="531.5">Gen Tol.: IS 2102</text>
<text x="556.9" y="537.2">3.2</text>
<text x="652.1" y="550.4">1.ALL DIMENSIONS ARE</text>
<text x="652" y="556.4">2.DO NOT SCALE</text>
<text x="652" y="562.5">3.IF IN DOUBT ,</text>
<text x="652" y="569.2">LOCATION :</text>
<text x="673.2" y="569.5">PUNE</text>
<text x="657.2" y="575.8">ALL RIGHTS OF REPRODUCTION &amp;</text>
<text x="689.5" y="575.1">03006751</text>
<text x="703.8" y="574.8">03004785</text>
<text x="719.3" y="575">03002882</text>
<text x="657.7" y="579.2">DISTRIBUTION ARE RESERVED</text>
</g>
<g font-size="2.7">
<text x="652.9" y="553.5">IN mm</text>
<text x="652.7" y="559.5">DRAWING.</text>
<text x="689.9" y="559.4">67.65 in^2</text>
<text x="652.7" y="565.5">ASK TEAM MEMBER</text>
<text x="653.1" y="576.3">C</text>
<text x="689.3" y="582.3">29/02/2024</text>
<text x="703.6" y="582.3">29/02/2024</text>
<text x="718.7" y="582.5">29/02/2024</text>
</g>
<g font-size="2.5">
<text x="807.8" y="392">DEBURR AND REMOVE SHARP</text>
<text x="808.2" y="394.8">EDGES UNLESS SHARP EDGE</text>
<text x="809.1" y="400.9">UNSP.RADII</text>
<text x="809.8" y="397.6">REQUIREMENT SPECIFIED</text>
<text x="824.4" y="400.7">UNSP.CHF.</text>
<text x="812.2" y="403.6">0.5 R</text>
<text x="825.3" y="403.9">0.5 X 45</text>
<text x="812.8" y="411.8">UP TO 10</text>
<text x="829.1" y="411.9">±1.5°</text>
<text x="811.4" y="416.1">10 UP TO 50</text>
<text x="828.5" y="416.1">±0°50'</text>
<text x="810.4" y="424.5">120 UP TO 400</text>
<text x="810.9" y="420.3">50 UP TO 120</text>
<text x="828.5" y="424.5">±0°15'</text>
<text x="828.5" y="420.3">±0°25'</text>
<text x="811.7" y="433.2">0.5 UP TO 3</text>
<text x="812.5" y="437.5">3 UP TO 6</text>
<text x="829.6" y="437.4">±0.2</text>
<text x="829.6" y="433.2">±0.1</text>
<text x="812" y="441.7">6 UP TO 30</text>
<text x="829.6" y="441.7">±0.5</text>
<text x="810.9" y="445.9">30 UP TO 120</text>
<text x="829.6" y="446">±0.8</text>
<text x="809.9" y="454.4">315 UP TO 1000</text>
<text x="810.3" y="450.2">120 UP TO 315</text>
<text x="829.6" y="450.2">±1.2</text>
<text x="830.7" y="454.4">±2</text>
<text x="809.4" y="458.7">1000 UP TO 2000</text>
<text x="830.6" y="458.7">±3</text>
<text x="811.9" y="463">OVER 2000</text>
<text x="830.7" y="463">±4</text>
<text x="813.1" y="471.6">UP TO 10</text>
<text x="830.1" y="471.6">±1°</text>
<text x="811.4" y="475.9">10 UP TO 50</text>
<text x="828.5" y="475.9">±0°30'</text>
<text x="810.4" y="484.4">120 UP TO 400</text>
<text x="811.2" y="480.1">50 UP TO 120</text>
<text x="828.5" y="484.4">±0°10'</text>
<text x="828.5" y="480.1">±0°20'</text>
<text x="811.7" y="493">0.5 UP TO 3</text>
<text x="812.4" y="497.2">3 UP TO 6</text>
<text x="829.6" y="497.3">±0.1</text>
<text x="829.6" y="493">±0.1</text>
<text x="811.9" y="501.5">6 UP TO 30</text>
<text x="829.6" y="501.5">±0.2</text>
<text x="810.8" y="505.8">30 UP TO 120</text>
<text x="829.6" y="505.8">±0.3</text>
<text x="809.8" y="514.3">315 UP TO 1000</text>
<text x="810.3" y="510.1">120 UP TO 315</text>
<text x="829.6" y="510">±0.5</text>
<text x="829.6" y="514.3">±0.8</text>
<text x="809.2" y="518.5">1000 UP TO 2000</text>
<text x="829.6" y="518.5">±1.2</text>
<text x="811.9" y="522.8">OVER 2000</text>
<text x="830.6" y="522.7">±2</text>
<text x="720.2" y="557.7">#</text>
<text x="813.8" y="564.6">--</text>
</g>
<g font-size="2.4">
<text x="4.1" y="556.9" transform="rotate(-90 4.1 556.9)">Uploading\2022-23\P23Y5\P23Y5B154319.dft</text>
<text x="4.1" y="584.1" transform="rotate(-90 4.1 584.1)">\\srv01102\ExDM</text>
</g>
<g font-size="2.1">
<text x="811.5" y="406.1">UNSPECIFIED TOL.(FAB)</text>
<text x="812.5" y="408.5">FOR ANGULAR IN mm.</text>
<text x="811.6" y="427.7">UNSPECIFIED TOL.(FAB)</text>
<text x="813.6" y="430.1">FOR LINEAR IN mm.</text>
<text x="811.7" y="466.1">UNSPECIFIED TOL.(M/C)</text>
<text x="812.5" y="468.5">FOR ANGULAR IN mm.</text>
<text x="811.7" y="487.6">UNSPECIFIED TOL.(M/C)</text>
<text x="813.6" y="489.9">FOR LINEAR IN mm.</text>
</g>
</svg>
